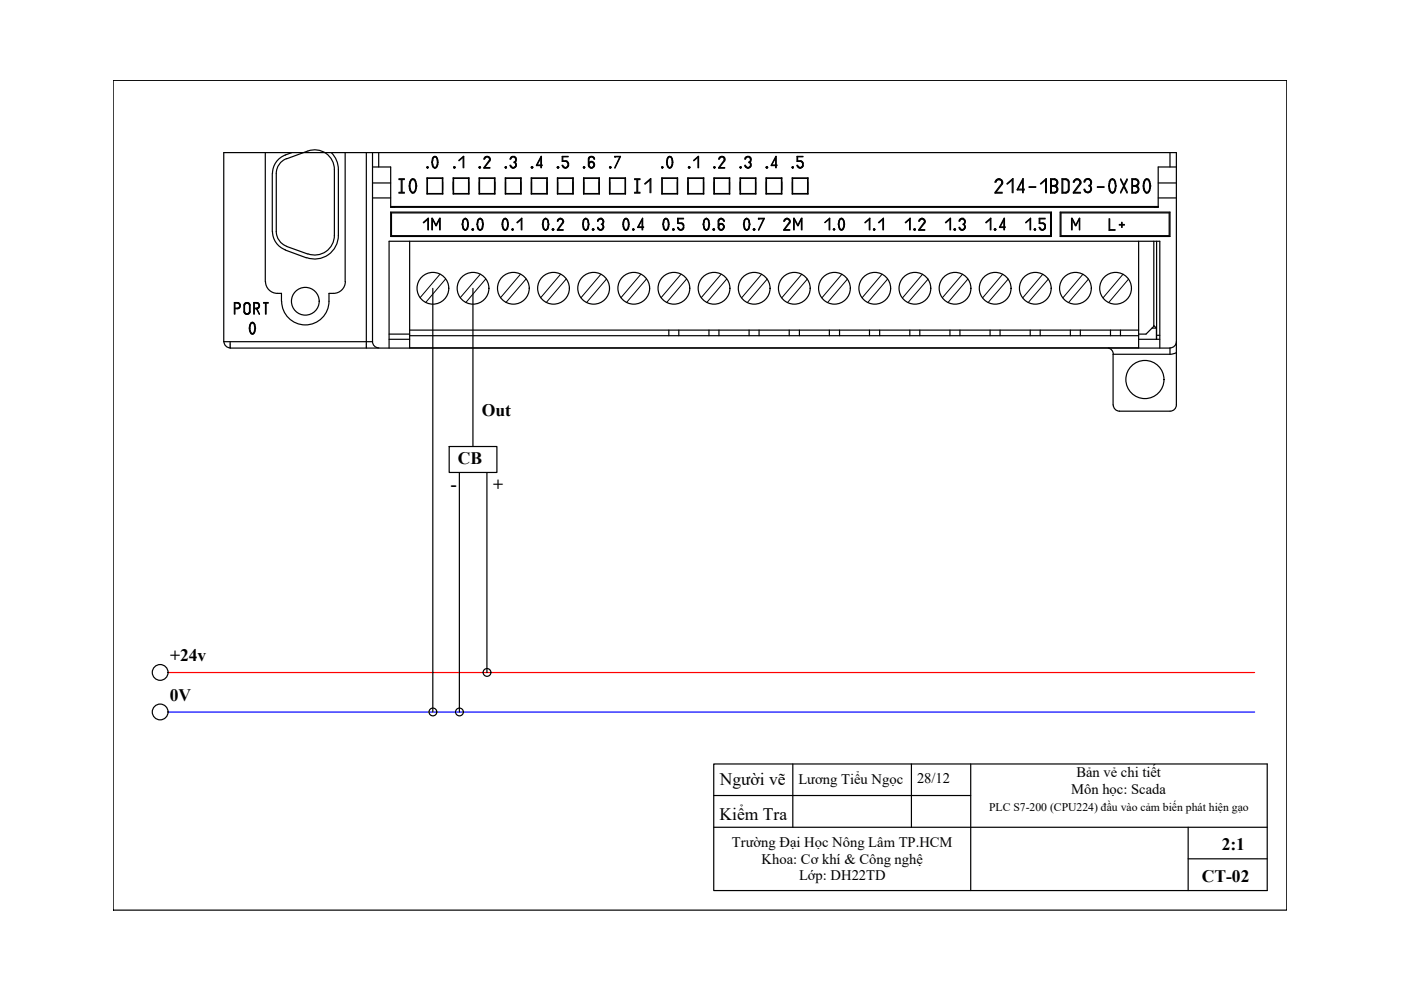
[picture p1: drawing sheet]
<svg xmlns="http://www.w3.org/2000/svg" width="297mm" height="210mm" viewBox="0 0 297 210" stroke-linecap="round" stroke-linejoin="round" font-family="sans-serif">
<!-- layer: 0006LEVEL_1 -->
<g fill="none" stroke="#000" stroke-width=".25">
<path d="M82.8 45h140.1v5.1h-140.1zM83 45.1h139.7v4.9h-139.7zM89.7 47.2l1.1-.9v2.4M89.8 47.3l.9-.8v2.2M91.6 48.7v-2.4h.1l.7 1.4 .8-1.4h.1v2.4M91.7 48.7v-2.3l.7 1.5h.1l.7-1.5v2.3M98.6 46.3a1.31 1.31 0 0 0-.5 1.7 .78 .78 0 0 0 .5 .8M98.6 46.4a1.1 1.1 0 0 0-.5 1.2 1.06 1.06 0 0 0 .5 1.1M98.6 48.8h.1M98.6 48.7h.1M98.6 46.4h.1M98.6 46.3h.1"/>
<path d="M98.7 46.4a1.65 1.65 0 0 1 .2 2.2l-.2 .1M98.7 46.3a1.59 1.59 0 0 1 0 2.5M100.1 48.6l.2-.1 .1 .2-.2 .1zM100.2 48.6l.1 .1zM101.4 46.5l.4-.2a1.23 1.23 0 0 1 .6 1.7 .6 .6 0 0 1-.3 .7 .6 .6 0 0 1-.7-.1l-.3-1zM101.5 46.5l.3-.1a1.1 1.1 0 0 1 .5 1.2 .96 .96 0 0 1-.5 1.1 1.1 1.1 0 0 1-.6-1.2zM106.9 46.4a.64 .64 0 0 1 .6 .1 .64 .64 0 0 1 .2 .6 1.32 1.32 0 0 1-.6 1.7 1.7 1.7 0 0 1-.2-2.4zM106.9 46.5l.2-.1a1.19 1.19 0 0 1 .5 1.6 .62 .62 0 0 1-.5 .7 1.19 1.19 0 0 1-.5-1.6zM108.5 48.6l.2-.1 .1 .2-.1 .1zM108.7 48.6h.1M109.7 47.3l.8-.8v2.2M110.6 46.3l-1 .9"/>
<path d="M110.6 46.3h.1M110.6 46.3v2.4M115.3 46.5l.3-.2a1.23 1.23 0 0 1 .7 1.7 .6 .6 0 0 1-.3 .7 .6 .6 0 0 1-.7-.1l-.3-1zM115.4 46.5l.3-.1a1.1 1.1 0 0 1 .5 1.2 .96 .96 0 0 1-.6 1.1 1.1 1.1 0 0 1-.5-1.2zM117.1 48.6l.2-.1 .1 .2-.2 .1zM117.2 48.6l.1 .1zM118.2 46.9a.66 .66 0 0 1 .8-.6 .66 .66 0 0 1 .4 1l-1.1 1.4h1.1M118.3 46.9a.51 .51 0 0 1 .6-.5 .51 .51 0 0 1 .4 .7l-1.1 1.7h1.2M123.8 46.5l.3-.2a1.23 1.23 0 0 1 .7 1.7 .6 .6 0 0 1-.3 .7 .6 .6 0 0 1-.7-.1l-.2-1zM123.9 46.5l.3-.1a1.1 1.1 0 0 1 .5 1.2 .96 .96 0 0 1-.6 1.1 1.1 1.1 0 0 1-.5-1.2zM125.7 48.5l.2 .1-.1 .2-.2-.1zM125.7 48.6l.1 .1z"/>
<path d="M126.7 46.9a.68 .68 0 0 1 1-.5 .68 .68 0 0 1 0 1.2M126.8 46.9a.53 .53 0 0 1 .6-.5 .53 .53 0 0 1 .5 .6l-.2 .4-.2 .1M127.5 47.6l.2 .1 .2 .4a.53 .53 0 0 1-.5 .6 .53 .53 0 0 1-.6-.5M127.7 47.6h.1M127.7 47.6a.68 .68 0 0 1 0 1.1 .68 .68 0 0 1-1-.5M132.7 46.3a1.59 1.59 0 0 0 0 2.5M132.7 46.4a1.65 1.65 0 0 0-.3 2.2l.3 .1M132.7 48.8h.1M132.7 48.7h.1M132.7 46.4h.1M132.7 46.3h.1M132.7 46.4a1.65 1.65 0 0 1 .3 2.2l-.3 .1"/>
<path d="M132.7 46.3a1.59 1.59 0 0 1 0 2.5M134.3 48.5l.1 .1-.1 .2-.2-.1zM134.3 48.6h.1M136.1 46.6v1.5h-.8zM136.5 48.1h-.2l-.1-1.8-1 1.9h.9v.5M136.5 48.2h-.2v.5M140.9 46.5l.3-.1a1.19 1.19 0 0 1 .5 1.6 .62 .62 0 0 1-.5 .7 1.14 1.14 0 0 1-.5-1.6zM141 46.4a.64 .64 0 0 1 .6 .1 .64 .64 0 0 1 .2 .6 1.32 1.32 0 0 1-.6 1.7 1.31 1.31 0 0 1-.6-1.7zM142.6 48.6l.2-.1 .1 .2-.2 .1zM142.7 48.6l.1 .1zM144.9 46.3h-1.2v1.1h.7a.62 .62 0 0 1 .5 .8 .62 .62 0 0 1-1 .3l-.1-.3M144.9 46.4h-1.1v.9h.6a.77 .77 0 0 1 .6 .9 .77 .77 0 0 1-1 .5l-.3-.5"/>
<path d="M149.3 46.5l.4-.2a1.23 1.23 0 0 1 .7 1.7 .6 .6 0 0 1-.3 .7 .6 .6 0 0 1-.8-.1l-.2-1zM149.5 46.5l.3-.1a1.1 1.1 0 0 1 .5 1.2 .96 .96 0 0 1-.6 1.1 1.1 1.1 0 0 1-.5-1.2zM151.2 48.6l.2-.1 .1 .2-.2 .1zM151.3 48.6l.1 .1zM153.4 46.9a.53 .53 0 0 0-.5-.5 .53 .53 0 0 0-.5 .5v.8a.69 .69 0 0 1 1.1 .1 .69 .69 0 0 1-.5 1l-.4-.1-.3-.3v-1.5a.66 .66 0 0 1 .6-.6 .66 .66 0 0 1 .7 .6M157.9 46.5l.4-.2a1.23 1.23 0 0 1 .6 1.7 .6 .6 0 0 1-.3 .7 .6 .6 0 0 1-.7-.1l-.3-1zM158 46.5l.4-.1a1.1 1.1 0 0 1 .5 1.2 .96 .96 0 0 1-.6 1.1 1.1 1.1 0 0 1-.5-1.2zM159.8 48.5l.2 .1-.1 .2-.2-.1zM159.8 48.6l.1 .1zM160.8 46.5v-.2h1.2l-1.1 2.5M160.9 46.5l1-.1-1.1 2.3M166.2 46.9a.67 .67 0 0 1 .8-.6 .67 .67 0 0 1 .5 1l-1.2 1.4h1.2"/>
<path d="M166.3 46.9a.53 .53 0 0 1 .6-.5 .53 .53 0 0 1 .4 .7l-1.1 1.7h1.3M168.3 48.7v-2.4h.1l.7 1.4 .8-1.4h.1v2.4M168.4 48.7v-2.3l.7 1.5h.1l.7-1.5v2.3M174.9 47.2l1-.9v2.4M174.9 47.2l.9-.7v2.2M176.8 48.5l.2 .1-.1 .2-.2-.1zM176.8 48.6h.1M178.2 46.3a.91 .91 0 0 1 .9 1.3l-.2 .7a.53 .53 0 0 1-.7 .4 1.93 1.93 0 0 1 0-2.4zM178.2 46.5l.2-.1a1.1 1.1 0 0 1 .5 1.2 .98 .98 0 0 1-.5 1.1 1.1 1.1 0 0 1-.5-1.2zM183.4 47.2l1-.9v2.4M183.4 47.3l.9-.8v2.2M185.2 48.6l.2-.1 .1 .2-.2 .1z"/>
<path d="M185.3 48.6h.1M186.3 47.2l1-.9v2.4M186.3 47.3l.9-.8v2.2M191.9 47.2l1.1-.9v2.4M192 47.3l.9-.8v2.2M193.7 48.6l.3-.1 .1 .2-.2 .1zM193.9 48.6l.1 .1zM194.8 46.9a.67 .67 0 0 1 .8-.6 .67 .67 0 0 1 .5 1l-1.2 1.4h1.2M194.9 46.9a.53 .53 0 0 1 .7-.5 .53 .53 0 0 1 .3 .7l-1.1 1.7h1.3M200.4 47.2l1.1-.9v2.4M200.5 47.3l.9-.8v2.2M202.4 48.5l.2 .1-.1 .2-.2-.1z"/>
<path d="M202.4 48.6l.1 .1zM203.4 46.9a.68 .68 0 0 1 1-.5 .68 .68 0 0 1 0 1.2M203.5 46.9a.53 .53 0 0 1 .6-.5 .53 .53 0 0 1 .4 .6l-.1 .4-.2 .1M204.2 47.6l.2 .1 .1 .4a.53 .53 0 0 1-.4 .6 .53 .53 0 0 1-.6-.5M204.3 47.6h.1M204.4 47.6a.68 .68 0 0 1 0 1.1 .68 .68 0 0 1-1-.5M209 47.2l1.1-.9v2.4M209.1 47.3l.9-.8v2.2M210.8 48.6l.2-.1 .1 .2-.2 .1zM210.9 48.6l.1 .1zM212.8 46.6v1.5h-.8zM213.1 48.1h-.1l-.1-1.8-1 1.9h.9v.5"/>
<path d="M213.1 48.2h-.1v.5M217.5 47.3l.9-.8v2.2M218.5 46.3l-1 .9M218.5 46.3h.1M218.5 46.3v2.4M219.3 48.6l.1-.1 .2 .2-.2 .1zM219.4 48.6h.1M221.6 46.3h-1.3v1.1h.8a.62 .62 0 0 1 .4 .8 .62 .62 0 0 1-.9 .3l-.1-.3M221.6 46.4h-1.1v.9h.6a.77 .77 0 0 1 .6 .9 .77 .77 0 0 1-1 .5l-.4-.5M224.8 45h23.3v5.1h-23.3zM224.9 45.1h23v4.9h-23zM227.2 48.7v-2.4h.1l.8 1.4 .8-1.4v2.4"/>
<path d="M227.3 48.7v-2.3l.7 1.5h.1l.7-1.5v2.3M235.1 46.4v2.4h1.3M235.3 46.4v2.3h1.1M237.3 47.7h.5v.5M237.8 47.1v.5h-.5M237.9 47.1v.5h.5M238.4 47.7h-.5v.5"/>
<circle cx="152.9" cy="48.1" r=".55"/>
</g>
<!-- layer: 0006LEVEL_0 -->
<g fill="none" stroke="#000" stroke-width=".25">
<path d="M84.6 38.1h.5v2.7h-.5M84.6 37.9h1.2M85.8 38.1h-.6v2.7h.6M87.1 38.2a.54 .54 0 0 1 .5-.3 .54 .54 0 0 1 .4 .3 2.44 2.44 0 0 1-.2 2.7l-.2 .1a1.58 1.58 0 0 1-.8-2.1zM87.2 38.2l.4-.1a1.46 1.46 0 0 1 .5 1.8 .74 .74 0 0 1-.6 .9 1.54 1.54 0 0 1-.5-1.9zM90.6 35.3l-.1 .1 .1 .3M90.6 35.4v.1M90.6 35.7h.1M90.6 35.5h.1M90.6 35.4h.1M90.6 35.3h.1M90.7 35.3l.1 .1-.1 .3"/>
<path d="M91.8 33.4l.4-.2a1.26 1.26 0 0 1 .6 1.7l-.1 .3a.58 .58 0 0 1-.7 .4 .58 .58 0 0 1-.4-.7v-.6zM91.9 33.4l.3-.2a1.21 1.21 0 0 1 .5 1.7 .59 .59 0 0 1-.5 .6 1.53 1.53 0 0 1-.4-1.5zM96.3 35.3l.2 .1-.1 .3-.2-.2zM96.3 35.4l.1 .1zM97.3 34l1-.8v2.4M97.3 34.1l.9-.8v2.3M101.7 35.3l.2 .1-.1 .3-.3-.2zM101.7 35.4l.1 .1zM102.6 33.8a.67 .67 0 0 1 .8-.6 .67 .67 0 0 1 .5 .9l-1.2 1.4h1.2M102.7 33.8a.53 .53 0 0 1 .7-.5 .53 .53 0 0 1 .3 .7l-1.1 1.7h1.3M107.1 35.4l.2-.1 .1 .2-.2 .2zM107.2 35.4h.1"/>
<path d="M108.1 33.8a.68 .68 0 0 1 1.1-.6 .68 .68 0 0 1 0 1.2M108.3 33.8a.55 .55 0 0 1 .9-.4 .55 .55 0 0 1-.2 .9M109 34.5a.53 .53 0 0 1 .1 .9 .53 .53 0 0 1-.8-.4M109.2 34.4h.1M109.2 34.4a.68 .68 0 0 1 0 1.1 .68 .68 0 0 1-1.1-.5M112.6 35.4l.2-.1 .2 .2-.2 .2zM112.8 35.4v.1zM114.7 33.5v1.5h-.8zM115 35h-.2l-.1-1.8-1 1.8 1 .1v.5M115 35.1h-.2v.5M118.3 35.3l.2 .1-.2 .3-.2-.2zM118.3 35.4v.1z"/>
<path d="M120.5 33.2h-1.3v1h.7a.62 .62 0 0 1 .5 1 .62 .62 0 0 1-1.1-.2M120.5 33.2h-1.2v.9h.7a.79 .79 0 0 1 .6 .9 .79 .79 0 0 1-.8 .7l-.4-.3-.2-.4M123.7 35.4l.2-.1 .1 .2-.2 .2zM123.8 35.4h.1M125.9 33.8a.53 .53 0 0 0-.5-.6 .53 .53 0 0 0-.5 .6v.8a.67 .67 0 0 1 .9-.2 .67 .67 0 0 1 .2 .9 .67 .67 0 0 1-.9 .3l-.3-.4-.1-1.5a.66 .66 0 0 1 .7-.5 .66 .66 0 0 1 .7 .6M129.2 35.4l.2-.1 .2 .2-.2 .2zM129.4 35.4v.1zM130.5 33.3l.9-.1-1.1 2.4M131.6 33.2l-1.2 2.5M131.6 33.2h-1.3v.1M131.6 33.2h.1M134.5 38.1h.5v2.7h-.5"/>
<path d="M134.5 37.9h1.2M135.7 38.1h-.5v2.7h.5M136.7 39l1.3-1.1v3M136.8 39l1-.8v2.7M140.3 35.4l.1-.1 .2 .2-.2 .2zM140.4 35.4h.1M141.7 33.4l.3-.2a1.21 1.21 0 0 1 .5 1.7 .59 .59 0 0 1-.5 .6 1.6 1.6 0 0 1-.3-2.1zM141.8 33.2h.2a1.26 1.26 0 0 1 .6 1.7l-.2 .5a.45 .45 0 0 1-.4 .3 .45 .45 0 0 1-.4-.3 1.98 1.98 0 0 1 .2-2.2zM146 35.4l.2-.1 .1 .2-.2 .2zM146.1 35.4l.1 .1zM147.1 34l1-.8v2.4M147.1 34.1l.9-.8v2.3"/>
<path d="M151.3 35.4l.2-.1 .1 .2-.1 .2zM151.5 35.4h.1M152.4 33.8a.67 .67 0 0 1 .8-.6 .67 .67 0 0 1 .5 .9l-1.2 1.4h1.2M152.5 33.8a.53 .53 0 0 1 .6-.5 .53 .53 0 0 1 .4 .7l-1.1 1.7h1.3M156.9 35.4l.1-.1 .2 .2-.2 .2zM157 35.4h.1M157.9 33.8a.68 .68 0 0 1 1.1-.6 .68 .68 0 0 1 0 1.2M158.1 35l.1 .4 .4 .1M158.6 33.2l-.4 .2-.1 .4M158.6 35.5h.1M158.6 33.2h.1M158.6 33.2a.57 .57 0 0 1 .5 .5 .57 .57 0 0 1-.4 .6"/>
<path d="M158.7 34.5a.54 .54 0 0 1 .4 .6 .54 .54 0 0 1-.5 .4M158.9 34.4h.1M159 34.4a.68 .68 0 0 1 0 1.1 .68 .68 0 0 1-1.1-.5M162.4 35.4l.2-.1 .2 .2-.3 .2zM162.5 35.4l.1 .1zM164.5 33.5v1.5h-.9zM164.7 35h-.1l-.1-1.8-1 1.8 1 .1v.5M164.7 35.1h-.1v.5M167.9 35.4l.2-.1 .1 .2-.2 .2zM168 35.4h.1M170.3 33.2h-1.3v1h.7a.62 .62 0 0 1 .5 .9 .62 .62 0 0 1-1 .1l-.1-.2M170.3 33.2h-1.2v.9h.6a.8 .8 0 0 1 .6 .8 .8 .8 0 0 1-.7 .8l-.4-.3-.2-.4"/>
<path d="M211 38.7a.8 .8 0 0 1 1-.8 .8 .8 0 0 1 .5 1.1l-1.4 1.8h1.4M211.1 38.7a.63 .63 0 0 1 .8-.6 .63 .63 0 0 1 .5 .8l-1.4 2.1h1.5M213.5 39l1.3-1.1v3M213.6 39l1-.8v2.7M216.8 38.3v1.8h-1zM218.2 39.7h1.4M218.2 39.6h1.4M220.6 39l1.3-1.1v3M220.7 39l1-.8v2.7M222.7 37.9h.9a.79 .79 0 0 1 .7 .7 .79 .79 0 0 1-.5 .8 .79 .79 0 0 1 .5 .9 .79 .79 0 0 1-.7 .7h-.9zM222.9 38.1h.6l.5 .2 .1 .4-.2 .5-1 .1zM222.9 39.5l1 .1a.66 .66 0 0 1 .2 .7 .66 .66 0 0 1-.6 .5h-.6z"/>
<path d="M225.2 37.9l1 .1 .5 .6v1.7l-.2 .4-.5 .3h-.8zM225.3 38.1l1 .1 .2 .3v1.9l-.6 .4h-.6zM227.6 38.7a.8 .8 0 0 1 1-.8 .8 .8 0 0 1 .5 1.1l-1.4 1.8h1.4M227.7 38.7a.61 .61 0 0 1 .8-.6 .61 .61 0 0 1 .4 .8l-1.3 2.1h1.5M232.6 39.7h1.5M232.6 39.6h1.5M235.5 38.2h.6a2.3 2.3 0 0 1 0 2.5l-.2 .1a1.41 1.41 0 0 1-.6-1.9zM235.6 38a.74 .74 0 0 1 .8 .1 .74 .74 0 0 1 .1 .8 1.52 1.52 0 0 1-.7 2.1 1.56 1.56 0 0 1-.7-2.1l.1-.4zM237.6 38.1l.6 1.3-.6 1.4M237.6 37.9l.7 1.4 .7-1.4M239 38.1l-.6 1.3 .6 1.4M240 37.9h.8a.79 .79 0 0 1 .7 .7 .79 .79 0 0 1-.6 .8 .79 .79 0 0 1 .6 .9 .79 .79 0 0 1-.7 .7h-.8z"/>
<path d="M240.1 38.1h.6l.5 .2 .1 .4-.2 .5-1 .1zM240.1 39.5l1 .1a.63 .63 0 0 1 .2 .7 .63 .63 0 0 1-.6 .5h-.6zM242.7 38.2a.54 .54 0 0 1 .5-.3 .54 .54 0 0 1 .5 .3 2.44 2.44 0 0 1-.3 2.7l-.2 .1a1.58 1.58 0 0 1-.8-2.1zM242.8 38.2l.4-.1a1.46 1.46 0 0 1 .5 1.8 .74 .74 0 0 1-.6 .9 1.54 1.54 0 0 1-.5-1.9zM84.6 41h1.2M134.5 41h1.2M217.2 40.1h-.3v-2.2l-1.2 2.3 1.1 .1v.6M217.2 40.3h-.3v.6M237.6 41l.7-1.4 .7 1.4"/>
<circle cx="125.4" cy="35" r=".54"/>
</g>
<!-- layer: 0006LEVEL_2 -->
<g fill="none" stroke="#000" stroke-width=".25">
<path d="M49.7 66.6v-2.5h.7a.66 .66 0 0 1 .6 .7 .66 .66 0 0 1-.6 .7h-.6v1.1M49.8 64.3h.5a.53 .53 0 0 1 .5 .5 .53 .53 0 0 1-.5 .5h-.5zM51.9 64.3l.4-.2 .6 .2 .1 .4v1.4a.66 .66 0 0 1-.6 .6 .66 .66 0 0 1-.7-.6v-1.4zM52.4 64.3l-.4 .1-.2 .4 .1 1.4 .5 .3M52.4 66.5h.1M52.4 64.3h.1M52.4 64.3l.3 .1 .2 .4v1.4l-.5 .3M53.3 68.4l.2-.1a1.4 1.4 0 0 1 .5 2 .53 .53 0 0 1-.7 .5 1.93 1.93 0 0 1 0-2.4zM53.3 68.5h.2a1.1 1.1 0 0 1 .5 1.2 .98 .98 0 0 1-.5 1 1.1 1.1 0 0 1-.5-1.2zM53.8 66.6v-2.5h.7a.66 .66 0 0 1 .5 .7 .66 .66 0 0 1-.5 .7l.5 1.1M53.9 64.3h.5a.53 .53 0 0 1 .5 .5 .53 .53 0 0 1-.5 .5h-.5zM53.9 66.6v-1.1h.4l.7 1.1"/>
<path d="M55.9 64.3h.4v2.3M55.9 64.1h1M56.9 64.3h-.5v2.3"/>
</g>
<!-- layer: 0 -->
<g fill="none" stroke="#000" stroke-width=".25">
<path d="M24 17h248.8v176h-248.8zM47.4 32.4h202M229.9 38.6a.82 .82 0 0 1 1.2-.6 .82 .82 0 0 1 0 1.4M230 38.6a.66 .66 0 0 1 1-.4 .66 .66 0 0 1-.2 1.1M230.8 39.4a.66 .66 0 0 1 .2 1.2 .66 .66 0 0 1-1-.5M231 39.4h.1M231.1 39.4a.8 .8 0 0 1 0 1.3 .8 .8 0 0 1-1.2-.6M91.8 61.1v89.9M100.3 61.1v33.6M95.2 94.7h10.2v5.5h-10.2zM97.4 100.2v50.8M103.2 100.2v42.4"/>
<path d="M151.3 162h117.4v26.8h-117.4zM151.3 168.7h54.5M151.3 175.4h117.4M168.1 162v13.4M193.2 162v13.4M205.8 162v26.8M251.9 175.4v13.4M251.9 182.1h16.8"/>
<circle cx="34" cy="142.6" r="1.67"/>
<circle cx="34" cy="151" r="1.67"/>
<circle cx="91.8" cy="151" r=".83"/>
<circle cx="97.4" cy="151" r=".83"/>
<circle cx="103.3" cy="142.6" r=".83"/>
</g>
<!-- layer: 8_ALL_NOTES_BALLOONS_SYMBOLS_GT -->
<g fill="none" stroke="#000" stroke-width=".25">
<path d="M47.4 32.4v40h31.6v-40M56.2 32.4v27.3M57.7 36.8v12.3M60.5 32.9a4.2 4.2 0 0 0-2.7 3.9M60.8 33.6a3.4 3.4 0 0 0-2.2 3.2v12.3a3.4 3.4 0 0 0 2.2 3.1M61.9 32.4l-1.4 .5M65.3 32l-4.5 1.7M65.3 32a4.2 4.2 0 0 1 5.6 3.9v14M70.2 32.3l1 1.4 .5 1.7v14.5M73.2 32.4v27.3a2.72 2.72 0 0 1-3.4 2.5 6.3 6.3 0 0 1-1.2 4.9 5 5 0 0 1-5.6 1.5 5 5 0 0 1-3.3-4.7M77.7 32.4v41.4M79 35.4h3.8v8.6h162.8v-8.6h3.8"/>
<path d="M79 38.8h3.8M80.3 32.4v3M90.5 37.7v3.4M90.5 37.7h3.4M90.5 37.7l.1 .1M90.6 37.8v3.2M90.6 37.8h3.2M93.8 37.8v3.2M93.9 37.7l-.1 .1M93.9 37.7v3.4M96.1 37.7v3.4M96.1 37.7h3.3"/>
<path d="M96.1 37.7l.1 .1M96.2 37.8v3.2M96.2 37.8h3.1M99.3 37.8v3.2M99.4 38.6v1.7M99.4 37.7l-.1 .1M99.4 37.7v3.4M101.6 37.7v3.4M101.6 37.7h3.3M101.6 37.7l.1 .1M101.7 37.8v3.2M101.7 37.8h3.1"/>
<path d="M104.8 37.8v3.2M104.9 37.7l-.1 .1M104.9 37.7v3.4M107.1 37.7v3.4M107.1 37.7h3.4M107.1 37.7l.1 .1M107.2 38.6v1.7M107.2 37.8v3.2M107.2 37.8h3.2M110.4 37.8v3.2M110.5 37.7l-.1 .1M110.5 37.7v3.4"/>
<path d="M112.6 37.7v3.4M112.6 37.7h3.4M112.6 37.7l.1 .1M112.7 38.6v1.7M112.7 37.8v3.2M112.7 37.8h3.2M115.9 37.8v3.2M116 38.6v1.7M116 37.7l-.1 .1M116 37.7v3.4M118.2 37.7v3.4M118.2 37.7h3.3"/>
<path d="M118.2 37.7l.1 .1M118.3 37.8v3.2M118.3 37.8h3.1M121.4 37.8v3.2M121.5 38.6v1.7M121.5 37.7l-.1 .1M121.5 37.7v3.4M123.7 37.7v3.4M123.7 37.7h3.4M123.7 37.7l.1 .1M123.8 38.6v1.7M123.8 37.8v3.2"/>
<path d="M123.8 37.8h3.2M127 37.8v3.2M127.1 37.7l-.1 .1M127.1 37.7v3.4M129.2 37.7v3.4M129.2 37.7h3.4M129.2 37.7l.1 .1M129.3 38.6v1.7M129.3 37.8v3.2M129.3 37.8h3.2M132.5 37.8v3.2M132.6 37.7l-.1 .1"/>
<path d="M132.6 37.7v3.4M140.3 37.7v3.4M140.3 37.7h3.4M140.3 37.7l.1 .1M140.4 37.8v3.2M140.4 37.8h3.2M143.6 37.8v3.2M143.7 37.7l-.1 .1M143.7 37.7v3.4M145.8 37.7v3.4M145.8 37.7h3.4M145.8 37.7l.1 .1"/>
<path d="M145.9 38.6v1.7M145.9 37.8v3.2M145.9 37.8h3.2M149.1 37.8v3.2M149.2 38.6v1.7M149.2 37.7l-.1 .1M149.2 37.7v3.4M151.4 37.7v3.4M151.4 37.7h3.3M151.4 37.7l.1 .1M151.5 37.8v3.2M151.5 37.8h3.1"/>
<path d="M154.6 37.8v3.2M154.7 38.6v1.7M154.7 37.7l-.1 .1M154.7 37.7v3.4M156.9 37.7v3.4M156.9 37.7h3.4M156.9 37.7l.1 .1M157 37.8v3.2M157 37.8h3.2M160.2 37.8v3.2M160.3 37.7l-.1 .1M160.3 37.7v3.4"/>
<path d="M162.4 37.7v3.4M162.4 37.7h3.4M162.4 37.7l.1 .1M162.5 38.6v1.7M162.5 37.8v3.2M162.5 37.8h3.2M165.7 37.8v3.2M165.8 37.7l-.1 .1M165.8 37.7v3.4M168 37.7v3.4M168 37.7h3.3M168 37.7v.1"/>
<path d="M168 37.8v3.2M168 37.8h3.2M171.2 37.8v3.2M171.3 38.6v1.7M171.3 37.7l-.1 .1M171.3 37.7v3.4M245.6 38.8h3.8M248.1 32.4v3M249.4 32.4v53.4a1.33 1.33 0 0 1-1.3 1.4h-10.8a1.33 1.33 0 0 1-1.3-1.4M56.3 59.7a2.69 2.69 0 0 0 3.4 2.5v1.7M57.8 49.1a4.2 4.2 0 0 0 2.7 3.9M60.5 53l4.5 1.7"/>
<path d="M60.8 52.3l4.5 1.6M70.9 49.9a4.2 4.2 0 0 1-5.6 3.9M71.7 49.9a5 5 0 0 1-6.7 4.7M79 42h3.8M82.8 43.8h.9M82.8 43.8h162.8M82.9 43.8h.1M86.9 51.2v22.6M90.5 41.1h3.4M90.6 41l-.1 .1M90.6 41h3.2M93.8 41l.1 .1"/>
<path d="M96.1 41.1h3.3M96.2 41l-.1 .1M96.2 41h3.1M99.3 41l.1 .1M101.6 41.1h3.3M101.7 41l-.1 .1M101.7 41h3.1M104.8 41l.1 .1M107.1 41.1h3.4M107.2 41l-.1 .1M107.2 41h3.2M110.4 41l.1 .1"/>
<path d="M112.6 41.1h3.4M112.7 41l-.1 .1M112.7 41h3.2M115.9 41l.1 .1M118.2 41.1h3.3M118.3 41l-.1 .1M118.3 41h3.1M121.4 41l.1 .1M123.7 41.1h3.4M123.8 41l-.1 .1M123.8 41h3.2M127 41l.1 .1"/>
<path d="M129.2 41.1h3.4M129.3 41l-.1 .1M129.3 41h3.2M132.5 41l.1 .1M140.3 41.1h3.4M140.4 41l-.1 .1M140.4 41h3.2M143.6 41l.1 .1M145.8 41.1h3.4M145.9 41l-.1 .1M145.9 41h3.2M149.1 41l.1 .1"/>
<path d="M151.4 41.1h3.3M151.5 41l-.1 .1M151.5 41h3.1M154.6 41l.1 .1M156.9 41.1h3.4M157 41l-.1 .1M157 41h3.2M160.2 41l.1 .1M162.4 41.1h3.4M162.5 41l-.1 .1M162.5 41h3.2M165.7 41l.1 .1"/>
<path d="M168 41.1h3.3M168 41v.1M168 41h3.2M171.2 41l.1 .1M241.4 51.2v22.6M244.6 51.2v18l-1.6 1.6h-1.6M244.7 43.8h.9M245.2 51.2v20.7M245.6 42h3.8M47.5 72.4a1.33 1.33 0 0 0 1.3 1.4M48.8 72.4v1.4M48.8 73.8h199.3"/>
<path d="M79 72.4a1.33 1.33 0 0 0 1.3 1.4M82.5 73.8v-22.6h163.4v22.6M82.5 71.9h4.4M82.5 70.8h4.4M86.9 71.2h154.5M86.9 70h154.5M141.8 70v1.2M143.9 70v1.2M150.3 70v1.2M152.4 70v1.2M158.8 70v1.2M160.9 70v1.2"/>
<path d="M167.3 70v1.2M169.5 70v1.2M175.8 70v1.2M178 70v1.2M184.3 70v1.2M186.5 70v1.2M192.9 70v1.2M195 70v1.2M201.4 70v1.2M203.5 70v1.2M209.9 70v1.2M212 70v1.2"/>
<path d="M218.4 70v1.2M220.5 70v1.2M226.9 70v1.2M229.1 70v1.2M235 73.8a1.33 1.33 0 0 1 1 1.3M235.4 70v1.2M237.6 70v1.2M241.4 71.9h4.5M244.6 69l.6 .6h-1M245.2 71.1h.7M248.1 75.1h-12.1v10.8M248.1 73.8v1.3"/>
<path d="M249.4 72.4a1.33 1.33 0 0 1-1.3 1.4M249.4 74.8l-1.3 .3"/>
<circle cx="64.7" cy="63.9" r="2.94"/>
<circle cx="91.8" cy="61.1" r="3.4"/>
<circle cx="100.3" cy="61.1" r="3.4"/>
<circle cx="108.8" cy="61.1" r="3.4"/>
<circle cx="117.4" cy="61.1" r="3.4"/>
<circle cx="125.9" cy="61.1" r="3.4"/>
<circle cx="134.4" cy="61.1" r="3.4"/>
<circle cx="142.9" cy="61.1" r="3.4"/>
<circle cx="151.4" cy="61.1" r="3.4"/>
<circle cx="159.9" cy="61.1" r="3.4"/>
<circle cx="168.4" cy="61.1" r="3.4"/>
<circle cx="176.9" cy="61.1" r="3.4"/>
<circle cx="185.5" cy="61.1" r="3.4"/>
<circle cx="194" cy="61.1" r="3.4"/>
<circle cx="202.5" cy="61.1" r="3.4"/>
<circle cx="211" cy="61.1" r="3.4"/>
<circle cx="219.5" cy="61.1" r="3.4"/>
<circle cx="228" cy="61.1" r="3.4"/>
<circle cx="236.5" cy="61.1" r="3.4"/>
<circle cx="242.7" cy="80.5" r="4"/>
</g>
<!-- layer: 0 -->
<g fill="none" stroke="#000" stroke-width=".21">
<path d="M93.3 58.1l-4.2 5M94.5 59.2l-4.3 4.9M101.8 58.1l-4.2 5M103 59.2l-4.3 4.9M110.3 58.1l-4.2 5M111.5 59.2l-4.2 4.9M118.9 58.1l-4.3 5M120 59.2l-4.2 4.9M127.4 58.1l-4.2 5M128.6 59.2l-4.2 4.9M135.9 58.1l-4.3 5M137.1 59.2l-4.3 4.9"/>
<path d="M144.4 58.1l-4.2 5M145.6 59.2l-4.3 4.9M152.9 58.1l-4.2 5M154.1 59.2l-4.3 4.9M161.5 58.1l-4.2 5M162.7 59.2l-4.3 4.9M170 58.1l-4.2 5M171.2 59.2l-4.3 4.9M178.5 58.1l-4.2 5M179.7 59.2l-4.2 4.9M187 58.1l-4.2 5M188.2 59.2l-4.2 4.9"/>
<path d="M195.6 58.1l-4.2 5M196.8 59.2l-4.3 4.9M204.1 58.1l-4.3 5M205.2 59.2l-4.2 4.9M212.6 58.1l-4.2 5M213.8 59.2l-4.3 4.9M221.1 58.1l-4.2 5M222.3 59.2l-4.3 4.9M229.6 58.1l-4.2 5M230.8 59.2l-4.2 4.9M238.1 58.1l-4.2 5M239.3 59.2l-4.2 4.9"/>
</g>
<path d="M35.6 142.6h230.4" fill="none" stroke="#f00" stroke-width=".25"/>
<path d="M35.6 151h230.4" fill="none" stroke="#00f" stroke-width=".25"/>
<g font-size="3.7">
<text x="102.1" y="88.3">Out</text>
<text x="97.1" y="98.5">CB</text>
<text x="95.6" y="103.8">-</text>
<text x="104.6" y="103.9">+</text>
<text x="36.1" y="140.2">+24v</text>
<text x="36" y="148.6">0V</text>
<text x="152.6" y="166.5">Người vẽ</text>
<text x="152.6" y="173.9">Kiểm Tra</text>
<text x="259" y="180.2">2:1</text>
<text x="254.8" y="187">CT-02</text>
</g>
<g font-size="3.1">
<text x="169.3" y="166.3">Lương Tiểu Ngọc</text>
<text x="194.4" y="166">28/12</text>
<text x="228.2" y="164.7">Bản vẻ chi tiết</text>
<text x="227.1" y="168.3">Môn học: Scada</text>
<text x="155.2" y="179.6">Trường Đại Học Nông Lâm TP.HCM</text>
<text x="161.5" y="183.2">Khoa: Cơ khí &amp; Công nghệ</text>
<text x="169.4" y="186.7">Lớp: DH22TD</text>
</g>
<text font-size="2.5" x="209.7" y="171.9">PLC S7-200 (CPU224) đầu vào cảm biến phát hiện gạo</text>
</svg>
